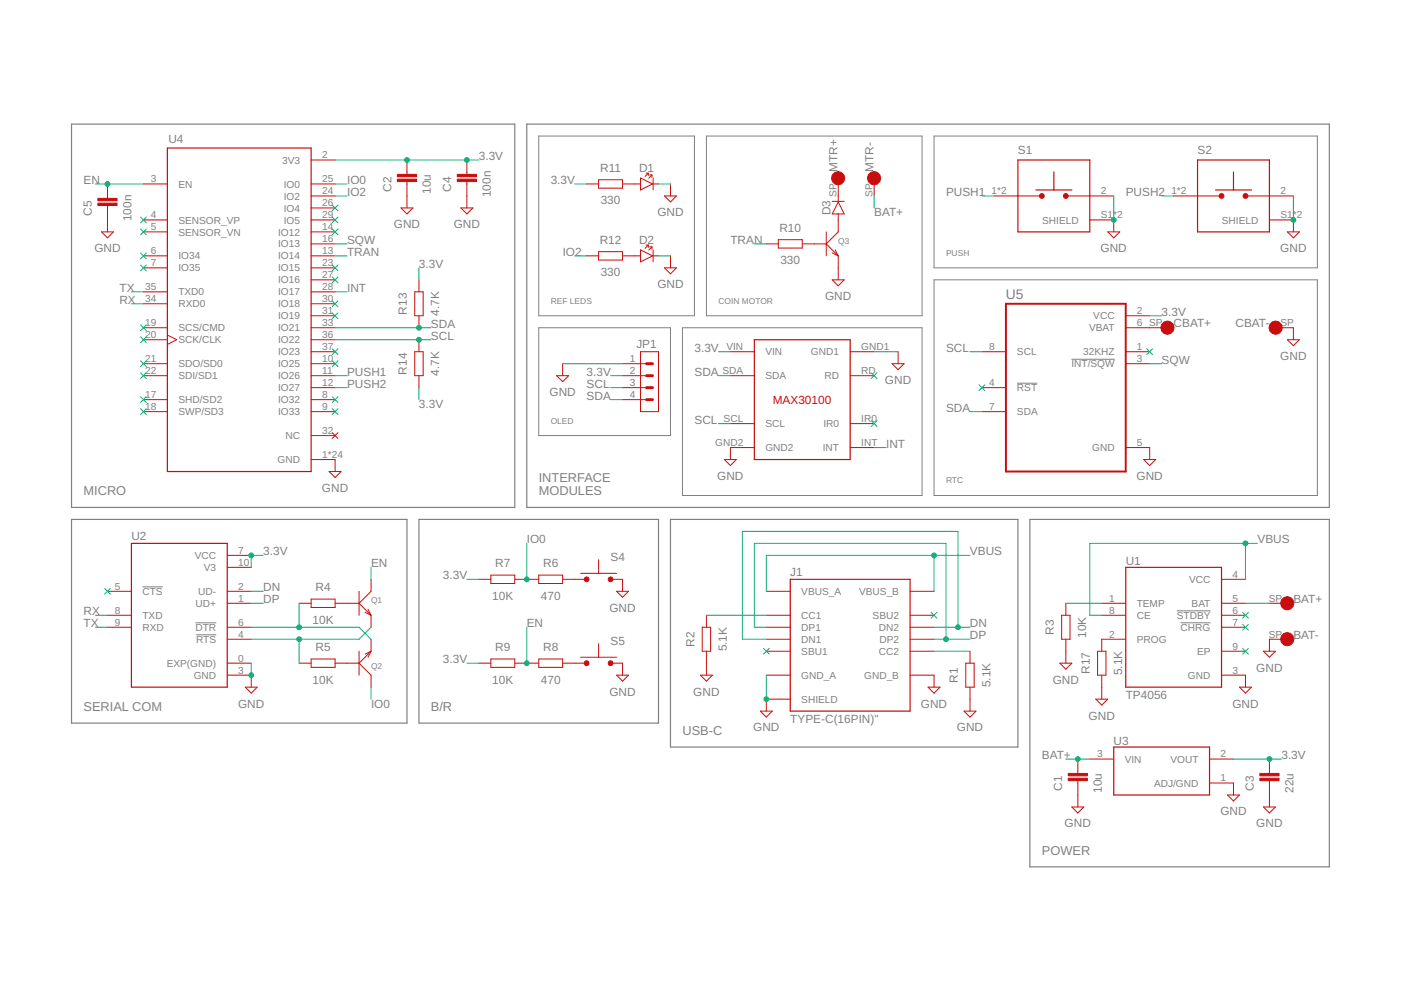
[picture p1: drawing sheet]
<svg xmlns="http://www.w3.org/2000/svg" width="594mm" height="420mm" viewBox="0 0 594 420" stroke-linecap="round" stroke-linejoin="round" font-family="sans-serif">
<path d="M30.3 52.6h188v162.5h-188zM223.4 52.6h340.3v162.5h-340.3zM30.3 220.2h142.3v86.4h-142.3zM177.7 220.2h101.5v86.4h-101.5zM284.3 220.2h147.3v96.5h-147.3zM436.7 220.2h127v147.3h-127z" fill="none" stroke="#808080" stroke-width=".51"/>
<g fill="none" stroke="#808080" stroke-width=".42">
<path d="M228.5 57.7h66v76.2h-66zM299.6 57.7h91.4v76.2h-91.4zM396.1 57.7h162.5v55.9h-162.5zM396.1 118.6h162.5v91.5h-162.5zM228.5 139h55.8v45.7h-55.8zM289.4 139h101.6v71.1h-101.6zM454.3 152.3h18.4M431.2 162.5h8.6M60.4 248.8h8.6M499 259h14.3M82.8 264.1h8.9M83.2 269.1h8.5"/>
<path d="M500.6 264.1h12.7"/>
</g>
<path d="M71 62.8h60.9v137.1h-60.9zM431.6 67.8h30.5v30.5h-30.5zM446.9 72.9v7.6M507.8 67.8h30.5v30.5h-30.5zM523 72.9v7.6M439.3 80.5h15.2M515.4 80.5h15.3M319.9 144h40.6v50.8h-40.6zM55.7 230.4h40.7v60.9h-40.7zM335.1 245.6h50.8v55.9h-50.8zM477.4 240.5h40.6v50.8h-40.6zM472.3 316.7h40.6v20.4h-40.6z" fill="none" stroke="#c90d0c" stroke-width=".51"/>
<g fill="none" stroke="#c90d0c" stroke-width=".42">
<path d="M45.6 78v6.1M60.8 78h10.2M131.9 67.8h10.2M131.9 78h10.2M172.6 67.8v6.1M172.6 77v11.2M198 67.8v6.1M198 77v11.2M248.8 78h5M253.8 76.2h10.2v3.6h-10.2zM264 78h7.6M271.6 75.5l5.1 2.5-5.1 2.5z"/>
<path d="M273.9 73.4h1M274.9 73.4v1M274.9 73.4l-1.3 1.4M275.4 74.2h1M276.4 74.2v1M276.4 74.2l-1.3 1.3M276.7 78h2.5M276.9 75.5v5M284.3 78v5.1M355.4 72.9v12.7M370.7 72.9v10.2M43 98.3h5.1l-2.5 2.6z"/>
<path d="M45.6 87.1v11.2M60.8 93.2h10.2M60.8 98.3h10.2M131.9 93.2h10.2M131.9 98.3h10.2M131.9 83.1h10.2M131.9 88.2h10.2M170 88.2h5.1l-2.5 2.5zM195.4 88.2h5.1l-2.5 2.5zM281.8 83.1h5.1l-2.6 2.5zM350.4 98.3v10.2M352.9 85.4h5.1"/>
<path d="M355.4 90.7v7.6l-5 5.1M355.4 85.6l2.6 5.1h-5.1zM421.5 83.1h20.3M452 83.1h20.3M462.1 93.2h10.2v5.1M469.7 98.3h5.1l-2.5 2.6zM497.7 83.1h20.3M528.1 83.1h20.3M538.3 93.2h10.1v5.1M545.9 98.3h5.1l-2.6 2.6zM60.8 108.5h10.2M60.8 113.6h10.2"/>
<path d="M131.9 108.5h10.2M131.9 113.6h10.2M131.9 103.4h10.2M131.9 118.6h10.2M177.7 118.6v5.1M248.8 108.5h5M253.8 106.7h10.2v3.6h-10.2zM264 108.5h7.6M271.6 105.9l5.1 2.6-5.1 2.5zM273.9 103.9h1M274.9 103.9v1M274.9 103.9l-1.3 1.4"/>
<path d="M275.4 104.7h1M276.4 104.7v1M276.4 104.7l-1.3 1.3M276.7 108.5h2.5M276.9 105.9v5.1M281.8 113.6h5.1l-2.6 2.5zM284.3 108.5v5.1M325 103.4h5M330 101.6h10.2v3.6h-10.2zM340.2 103.4h10.2M350.4 103.4l5 5.1M352.9 118.6h5.1l-2.6 2.6z"/>
<path d="M352.9 107.2l2.5 1.3M354.2 105.9l1.2 2.6M355.4 108.5v10.1M60.8 123.7h10.2M60.8 128.8h10.2M60.8 139h10.2M131.9 123.7h10.2M131.9 128.8h10.2M131.9 133.9h10.2M131.9 139h10.2M175.9 123.7h3.5v10.2h-3.5zM177.7 133.9v5.1"/>
<path d="M477.4 133.9h10.1M477.4 139h20.3M538.3 139h10.1v5M60.8 154.2h10.2M60.8 159.3h10.2M60.8 144h10.2M71 142l3.9 2-3.9 2M131.9 154.2h10.2M131.9 159.3h10.2M131.9 144h10.2M131.9 149.1h10.2M175.9 149.1h3.5v10.2h-3.5z"/>
<path d="M177.7 144v5.1M177.7 159.3v5.1M236.1 159.3h5l-2.5 2.5zM238.6 154.2v5.1M264 154.2h10.2M264 159.3h10.2M271.6 149.1h7.6v25.4h-7.6zM309.7 159.3h10.2M309.7 149.1h10.2M360.5 159.3h10.2M360.5 149.1h10.2M378.3 154.2h5.1l-2.6 2.5z"/>
<path d="M380.8 149.1v5.1M416.4 149.1h10.2M477.4 154.2h10.1M477.4 149.1h10.1M545.9 144h5.1l-2.6 2.6zM60.8 174.5h10.2M60.8 169.4h10.2M131.9 174.5h10.2M131.9 169.4h10.2M131.9 164.4h10.2M264 169.4h10.2M264 164.4h10.2"/>
<path d="M309.7 179.6h10.2M360.5 179.6h10.2M416.4 174.5h10.2M416.4 164.4h10.2M131.9 194.8h10.2v5.1M131.9 184.7h10.2M139.6 199.9h5l-2.5 2.6zM140.9 183.5l2.4 2.4M143.3 183.5l-2.4 2.4M307.2 194.8h5.1l-2.6 2.6zM319.9 189.8h-10.2v5M360.5 189.8h10.2"/>
<path d="M477.4 189.8h10.1v5M485 194.8h5.1l-2.6 2.6zM96.4 235.5h10.1M253.8 237.3v5.8M45.6 250.7h10.1M96.4 250.7h10.1M96.4 255.8h10.1M96.4 240.5h10.1M126.9 255.8h5M131.9 254h10.2v3.6h-10.2zM142.1 255.8h10.2M152.3 250.7v10.2"/>
<path d="M152.3 255.8l5 5.1M154.8 259.6l2.5 1.3M156.1 258.3l1.2 2.6M157.3 245.6v5.1l-5 5.1M203.1 245.6h5M208.1 243.8h10.2v3.6h-10.2zM218.3 245.6h10.2M228.5 243.8h10.1v3.6h-10.1zM238.6 245.6h10.2M246.2 243.1h15.3M258.9 245.6h5.1v5.1M261.5 250.7h5l-2.5 2.5z"/>
<path d="M325 250.7h10.1M385.9 250.7h10.2M452 255.8v5.1M467.2 255.8h10.2M518 255.8h10.1M518 245.6h10.1M538.3 255.8h10.1M45.6 265.9h10.1M45.6 260.9h10.1M96.4 265.9h10.1M96.4 271h10.1M131.9 279.4h10.2v3.6h-10.2z"/>
<path d="M152.3 276.1v10.2M157.3 260.9v5M157.3 271v5.1M157.3 276.1l-5 5.1M157.3 276.1l-1.2 2.5M157.3 276.1l-2.5 1.3M208.1 279.4h10.2v3.6h-10.2zM228.5 279.4h10.1v3.6h-10.1zM246.2 278.6h15.3M253.8 272.9v5.7M297.8 265.9h3.5v10.2h-3.5zM299.6 260.9v5"/>
<path d="M299.6 276.1v10.2M325 265.9h10.1M325 260.9h10.1M325 276.1h10.1M325 271h10.1M385.9 265.9h10.2M385.9 260.9h10.2M385.9 276.1h10.2M385.9 271h10.2M411.3 276.1v5.1M450.2 260.9h3.5v10.1h-3.5zM452 271v10.2"/>
<path d="M465.4 276.1h3.6v10.2h-3.6zM467.2 260.9h10.2M477.4 271h-10.2v5.1M518 265.9h10.1M518 260.9h10.1M518 276.1h10.1M535.7 276.1h5.1l-2.5 2.5zM548.4 271h-10.1v5.1M96.4 286.3h10.1v5M96.4 281.2h10.1M104 291.3h5.1l-2.6 2.6zM126.9 281.2h5"/>
<path d="M142.1 281.2h10.2M152.3 281.2l5 5.1v5M203.1 281.2h5M218.3 281.2h10.2M238.6 281.2h10.2M258.9 281.2h5.1v5.1M261.5 286.3h5l-2.5 2.5zM297 286.3h5.1l-2.5 2.5zM325 286.3h10.1M335.1 296.4h-10.1v5.1M385.9 286.3h10.2v5M393.5 291.3h5.1l-2.5 2.6z"/>
<path d="M409.5 281.2h3.6v10.1h-3.6zM411.3 291.3v10.2M449.4 281.2h5.1l-2.5 2.5zM464.7 296.4h5l-2.5 2.6zM467.2 286.3v10.1M518 286.3h10.1v5M525.6 291.3h5.1l-2.6 2.6zM322.4 301.5h5.1l-2.5 2.5zM408.8 301.5h5.1l-2.6 2.5zM457 321.8v6.1M457 331v11.1M462.1 321.8h10.2"/>
<path d="M512.9 321.8h10.1M512.9 332h10.1v5.1M520.5 337.1h5.1l-2.6 2.5zM538.3 321.8v6.1M538.3 331v11.1M454.5 342.1h5.1l-2.6 2.6zM535.7 342.1h5.1l-2.5 2.6z"/>
</g>
<g fill="#c90d0c" stroke="#c90d0c" stroke-width=".42">
<circle cx="545.8" cy="255.8" r="2.82"/>
<circle cx="441.8" cy="83.1" r="1.01"/>
<circle cx="451.9" cy="83.1" r="1.01"/>
<circle cx="518" cy="83.1" r="1.02"/>
<circle cx="528.1" cy="83.1" r="1.02"/>
<circle cx="248.8" cy="245.6" r="1.02"/>
<circle cx="258.9" cy="245.6" r="1.02"/>
<circle cx="248.8" cy="281.2" r="1.02"/>
<circle cx="258.9" cy="281.2" r="1.02"/>
<circle cx="355.4" cy="75.6" r="2.82"/>
<circle cx="370.6" cy="75.6" r="2.83"/>
<circle cx="545.8" cy="271" r="2.83"/>
<circle cx="495" cy="138.9" r="2.82"/>
<circle cx="540.9" cy="138.9" r="2.82"/>
</g>
<g fill="#c90d0c" stroke="#c90d0c" stroke-width=".42">
<path d="M453 329.9h8.1v1.1h-8.1z"/>
<path d="M453 327.9h8.1v1h-8.1z"/>
<path d="M534.2 329.9h8.2v1.1h-8.2z"/>
<path d="M534.2 327.9h8.2v1h-8.2z"/>
<path d="M168.5 76h8.1v1h-8.1z"/>
<path d="M168.5 73.9h8.1v1.1h-8.1z"/>
<path d="M193.9 76h8.1v1h-8.1z"/>
<path d="M193.9 73.9h8.1v1.1h-8.1z"/>
<path d="M41.5 86.1h8.1v1h-8.1z"/>
<path d="M41.5 84.1h8.1v1h-8.1z"/>
</g>
<path d="M426.6 128.8h50.8v71.1h-50.8z" fill="none" stroke="#c90d0c" stroke-width=".83"/>
<path d="M274.2 154.2h2.5M274.2 159.3h2.5M274.2 164.4h2.5M274.2 169.4h2.5" fill="none" stroke="#c90d0c" stroke-width="1.2"/>
<g fill="none" stroke="#0dab76" stroke-width=".42">
<path d="M40.5 78h20.3M142.1 78h5.1M142.1 67.8h61M243.7 78h5.1M279.2 78h5.1M59.6 97.1l2.4 2.4M59.6 92l2.4 2.5M62 97.1l-2.4 2.4M62 92l-2.4 2.5M140.9 87l2.4 2.4M140.9 97.1l2.4 2.4M140.9 92l2.4 2.5"/>
<path d="M142.1 83.1h5.1M143.3 87l-2.4 2.4M143.3 92l-2.4 2.5M143.3 97.1l-2.4 2.4M370.7 83.1v5.1M416.4 83.1h5.1M472.3 83.1v10.1M492.6 83.1h5.1M548.4 83.1v10.1M59.6 107.3l2.4 2.4M59.6 112.4l2.4 2.4M62 107.3l-2.4 2.4"/>
<path d="M62 112.4l-2.4 2.4M140.9 112.4l2.4 2.4M140.9 117.4l2.4 2.5M142.1 108.5h5.1M142.1 103.4h5.1M143.3 112.4l-2.4 2.4M143.3 117.4l-2.4 2.5M177.7 113.6v5M243.7 108.5h5.1M279.2 108.5h5.1M319.9 103.4h5.1M55.7 123.7h5.1"/>
<path d="M55.7 128.8h5.1M59.6 137.7l2.4 2.5M62 137.7l-2.4 2.5M140.9 132.7l2.4 2.4M140.9 127.6l2.4 2.4M142.1 123.7h5.1M142.1 139h40.6M143.3 132.7l-2.4 2.4M143.3 127.6l-2.4 2.4M487.5 133.9h5.1M59.6 142.8l2.4 2.5M59.6 153l2.4 2.4"/>
<path d="M59.6 158.1l2.4 2.4M62 142.8l-2.4 2.5M62 153l-2.4 2.4M62 158.1l-2.4 2.4M140.9 147.9l2.4 2.4M140.9 153l2.4 2.4M142.1 159.3h5.1M142.1 144h40.6M143.3 147.9l-2.4 2.4M143.3 153l-2.4 2.4M238.6 154.2h25.4M258.9 159.3h5.1"/>
<path d="M304.6 149.1h5.1M304.6 159.3h5.1M369.4 158.1l2.5 2.4M370.7 149.1h10.1M371.9 158.1l-2.5 2.4M411.3 149.1h5.1M486.3 147.9l2.4 2.4M487.5 154.2h5.1M488.7 147.9l-2.4 2.4M59.6 168.2l2.4 2.4M59.6 173.3l2.4 2.4M62 168.2l-2.4 2.4"/>
<path d="M62 173.3l-2.4 2.4M140.9 168.2l2.4 2.4M140.9 173.3l2.4 2.4M142.1 164.4h5.1M143.3 168.2l-2.4 2.4M143.3 173.3l-2.4 2.4M177.7 164.4v5M258.9 164.4h5.1M258.9 169.4h5.1M304.6 179.6h5.1M369.4 178.4l2.5 2.4M371.9 178.4l-2.5 2.4"/>
<path d="M411.3 174.5h5.1M415.2 163.1l2.4 2.5M417.6 163.1l-2.4 2.5M370.7 189.8h5.1M111.6 235.5h-5.1v5M223.4 230.4v15.2M396.1 235.5v15.2M411.3 235.5h-86.3v15.2M528.1 230.4v15.2M533.2 230.4h-71.1v30.5h5.1M44.4 249.5l2.4 2.4M46.8 249.5l-2.4 2.4"/>
<path d="M106.5 255.8h5.1M106.5 250.7h5.1M126.9 255.8v10.1M157.3 240.5v5.1M198 245.6h5.1M394.8 259.7l2.5 2.4M397.3 259.7l-2.5 2.4M452 255.8h15.2M526.9 259.7l2.5 2.4M528.1 255.8h10.2M529.4 259.7l-2.5 2.4M40.5 260.9h5.1"/>
<path d="M40.5 265.9h5.1M106.5 265.9h45.8l5 5.1M126.9 271v10.2M157.3 265.9l-5 5.1h-45.8M223.4 265.9v15.3M299.6 260.9h25.4M323.7 274.9l2.5 2.4M325 265.9h-5.1v-35.5h81.3v40.6M326.2 274.9l-2.5 2.4M396.1 265.9h15.2M396.1 271h15.2M396.1 276.1h15.2"/>
<path d="M406.2 265.9v-40.6h-91.4v45.7h10.2M526.9 274.9l2.5 2.4M526.9 264.7l2.5 2.5M529.4 274.9l-2.5 2.4M529.4 264.7l-2.5 2.5M106.5 281.2v5.1M157.3 291.3v5.1M198 281.2h5.1M325 286.3v10.1M452 321.8h10.1M523 321.8h20.4"/>
</g>
<g fill="#0dab76" stroke="#0dab76" stroke-width=".42">
<circle cx="396.1" cy="235.5" r="1.02"/>
<circle cx="528.1" cy="230.4" r="1.02"/>
<circle cx="401.2" cy="271" r="1.02"/>
<circle cx="406.2" cy="265.9" r="1.02"/>
<circle cx="325" cy="296.4" r="1.02"/>
<circle cx="472.3" cy="93.2" r="1.02"/>
<circle cx="548.4" cy="93.2" r="1.02"/>
<circle cx="106.5" cy="286.3" r="1.02"/>
<circle cx="457" cy="321.8" r="1.02"/>
<circle cx="538.3" cy="321.8" r="1.02"/>
<circle cx="172.6" cy="67.8" r="1.02"/>
<circle cx="198" cy="67.8" r="1.02"/>
<circle cx="106.5" cy="235.5" r="1.02"/>
<circle cx="223.4" cy="245.6" r="1.02"/>
<circle cx="45.6" cy="78" r="1.02"/>
<circle cx="223.4" cy="281.2" r="1.02"/>
<circle cx="177.7" cy="144" r="1.02"/>
<circle cx="177.7" cy="139" r="1.02"/>
<circle cx="126.9" cy="271" r="1.02"/>
<circle cx="126.9" cy="265.9" r="1.02"/>
</g>
<text font-size="5.9" fill="#808080" x="426.5" y="126.8">U5</text>
<g font-size="5.4" fill="#808080">
<text x="228.4" y="204.3">INTERFACE</text>
<text x="35.4" y="210.1">MICRO</text>
<text x="228.4" y="210.1">MODULES</text>
<text x="35.4" y="301.5">SERIAL COM</text>
<text x="182.7" y="301.5">B/R</text>
<text x="289.4" y="311.7">USB-C</text>
<text x="441.8" y="362.4">POWER</text>
</g>
<g font-size="5" fill="#808080">
<text x="71.4" y="60.5">U4</text>
<text x="431.6" y="65.3">S1</text>
<text x="507.8" y="65.3">S2</text>
<text x="203" y="67.8">3.3V</text>
<text x="254.5" y="72.9">R11</text>
<text x="271" y="72.9">D1</text>
<text x="355.2" y="72.9" transform="rotate(-90 355.2 72.9)">MTR+</text>
<text x="370.4" y="72.9" transform="rotate(-90 370.4 72.9)">MTR-</text>
<text x="35.4" y="78">EN</text>
<text x="147.2" y="78">IO0</text>
<text x="147.2" y="83.1">IO2</text>
<text x="166" y="81.2" transform="rotate(-90 166 81.2)">C2</text>
<text x="182.7" y="82.2" transform="rotate(-90 182.7 82.2)">10u</text>
<text x="191.4" y="81.2" transform="rotate(-90 191.4 81.2)">C4</text>
<text x="208.1" y="83.6" transform="rotate(-90 208.1 83.6)">100n</text>
<text x="233.5" y="78">3.3V</text>
<text x="401.1" y="83.1">PUSH1</text>
<text x="477.3" y="83.1">PUSH2</text>
<text x="254.7" y="86.6">330</text>
<text x="39" y="91.4" transform="rotate(-90 39 91.4)">C5</text>
<text x="55.7" y="93.8" transform="rotate(-90 55.7 93.8)">100n</text>
<text x="278.8" y="91.7">GND</text>
<text x="352.1" y="91.4" transform="rotate(-90 352.1 91.4)">D3</text>
<text x="370.7" y="91.7">BAT+</text>
<text x="167" y="96.8">GND</text>
<text x="192.4" y="96.8">GND</text>
<text x="330.5" y="98.3">R10</text>
<text x="40" y="107">GND</text>
<text x="147.2" y="103.4">SQW</text>
<text x="254.3" y="103.4">R12</text>
<text x="271" y="103.4">D2</text>
<text x="309.7" y="103.4">TRAN</text>
<text x="466.7" y="107">GND</text>
<text x="542.9" y="107">GND</text>
<text x="147.2" y="108.5">TRAN</text>
<text x="177.6" y="113.6">3.3V</text>
<text x="238.6" y="108.5">IO2</text>
<text x="330.9" y="112">330</text>
<text x="254.7" y="117.1">330</text>
<text x="50.7" y="123.7">TX</text>
<text x="147.2" y="123.7">INT</text>
<text x="278.8" y="122.2">GND</text>
<text x="50.7" y="128.8">RX</text>
<text x="349.9" y="127.3">GND</text>
<text x="172.6" y="133.4" transform="rotate(-90 172.6 133.4)">R13</text>
<text x="186.3" y="134" transform="rotate(-90 186.3 134)">4.7K</text>
<text x="492.6" y="133.9">3.3V</text>
<text x="182.7" y="139">SDA</text>
<text x="497.7" y="138.7">CBAT+</text>
<text x="523.9" y="138.7">CBAT-</text>
<text x="182.7" y="144">SCL</text>
<text x="269.8" y="147.6">JP1</text>
<text x="294.5" y="149.1">3.3V</text>
<text x="401.1" y="149.1">SCL</text>
<text x="492.6" y="154.2">SQW</text>
<text x="542.9" y="152.7">GND</text>
<text x="147.2" y="159.3">PUSH1</text>
<text x="172.6" y="158.8" transform="rotate(-90 172.6 158.8)">R14</text>
<text x="186.3" y="159.4" transform="rotate(-90 186.3 159.4)">4.7K</text>
<text x="248.8" y="159.3">3.3V</text>
<text x="294.5" y="159.3">SDA</text>
<text x="147.2" y="164.4">PUSH2</text>
<text x="233" y="167.9">GND</text>
<text x="248.8" y="164.4">SCL</text>
<text x="375.3" y="162.8">GND</text>
<text x="177.6" y="173">3.3V</text>
<text x="248.8" y="169.4">SDA</text>
<text x="294.5" y="179.6">SCL</text>
<text x="401.1" y="174.5">SDA</text>
<text x="375.8" y="189.8">INT</text>
<text x="304.1" y="203.5">GND</text>
<text x="481.9" y="203.5">GND</text>
<text x="136.5" y="208.5">GND</text>
<text x="55.7" y="228.9">U2</text>
<text x="223.4" y="230.4">I</text>
<text x="224.8" y="230.4">O0</text>
<text x="533.2" y="230.4">VBUS</text>
<text x="111.6" y="235.5">3.3V</text>
<text x="258.9" y="238">S4</text>
<text x="411.3" y="235.5">VBUS</text>
<text x="477.3" y="239.5">U1</text>
<text x="157.3" y="240.5">EN</text>
<text x="187.8" y="245.6">3.3V</text>
<text x="210" y="240.5">R7</text>
<text x="230.3" y="240.5">R6</text>
<text x="335.1" y="244.1">J1</text>
<text x="111.6" y="250.7">DN</text>
<text x="133.8" y="250.7">R4</text>
<text x="111.6" y="255.8">DP</text>
<text x="208.7" y="254.3">10K</text>
<text x="229.3" y="254.3">470</text>
<text x="548.5" y="255.5">BAT+</text>
<text x="35.4" y="260.9">RX</text>
<text x="258.4" y="259.3">GND</text>
<text x="35.4" y="265.9">TX</text>
<text x="132.5" y="264.4">10K</text>
<text x="223.4" y="265.9">EN</text>
<text x="411.3" y="265.9">DN</text>
<text x="446.9" y="269.1" transform="rotate(-90 446.9 269.1)">R3</text>
<text x="258.9" y="273.6">S5</text>
<text x="294.5" y="274.2" transform="rotate(-90 294.5 274.2)">R2</text>
<text x="411.3" y="271">DP</text>
<text x="460.6" y="270.4" transform="rotate(-90 460.6 270.4)">10K</text>
<text x="548.5" y="270.8">BAT-</text>
<text x="133.8" y="276.1">R5</text>
<text x="187.8" y="281.2">3.3V</text>
<text x="210" y="276.1">R9</text>
<text x="230.3" y="276.1">R8</text>
<text x="308.2" y="276.2" transform="rotate(-90 308.2 276.2)">5.1K</text>
<text x="462.1" y="285.8" transform="rotate(-90 462.1 285.8)">R17</text>
<text x="475.8" y="286.3" transform="rotate(-90 475.8 286.3)">5.1K</text>
<text x="532.7" y="284.7">GND</text>
<text x="132.5" y="289.8">10K</text>
<text x="208.7" y="289.8">10K</text>
<text x="229.3" y="289.8">470</text>
<text x="406.2" y="289.5" transform="rotate(-90 406.2 289.5)">R1</text>
<text x="419.9" y="291.4" transform="rotate(-90 419.9 291.4)">5.1K</text>
<text x="446.4" y="289.8">GND</text>
<text x="101" y="300">GND</text>
<text x="157.3" y="300">IO0</text>
<text x="258.4" y="294.9">GND</text>
<text x="294" y="294.9">GND</text>
<text x="390.5" y="300">GND</text>
<text x="477.3" y="296.4">TP4056</text>
<text x="522.6" y="300">GND</text>
<text x="461.6" y="305.1">GND</text>
<text x="319.4" y="310.1">GND</text>
<text x="335.1" y="306.6">TYPE-C(16PIN)&quot;</text>
<text x="405.7" y="310.1">GND</text>
<text x="472.2" y="315.7">U3</text>
<text x="441.8" y="321.8">BAT+</text>
<text x="543.4" y="321.8">3.3V</text>
<text x="450.4" y="335.2" transform="rotate(-90 450.4 335.2)">C1</text>
<text x="531.7" y="335.2" transform="rotate(-90 531.7 335.2)">C3</text>
<text x="467.2" y="336.2" transform="rotate(-90 467.2 336.2)">10u</text>
<text x="548.5" y="336.2" transform="rotate(-90 548.5 336.2)">22u</text>
<text x="517.5" y="345.7">GND</text>
<text x="451.5" y="350.8">GND</text>
<text x="532.7" y="350.8">GND</text>
</g>
<text font-size="5" fill="#c90d0c" x="327.7" y="171.3">MAX30100</text>
<g font-size="4.3" fill="#808080">
<text x="119.6" y="69.4">3V3</text>
<text x="136.6" y="67.1">2</text>
<text x="63.9" y="77.3">3</text>
<text x="136.6" y="77.3">25</text>
<text x="75.6" y="79.5">EN</text>
<text x="120.3" y="79.5">IO0</text>
<text x="136.6" y="82.4">24</text>
<text x="354.7" y="83.3" transform="rotate(-90 354.7 83.3)">SP</text>
<text x="370" y="83.3" transform="rotate(-90 370 83.3)">SP</text>
<text x="420.5" y="82.4">1*2</text>
<text x="466.8" y="82.4">2</text>
<text x="496.7" y="82.4">1*2</text>
<text x="543" y="82.4">2</text>
<text x="120.3" y="84.6">IO2</text>
<text x="120.3" y="89.7">IO4</text>
<text x="136.6" y="87.5">26</text>
<text x="63.9" y="92.5">4</text>
<text x="75.6" y="94.8">SENSOR_VP</text>
<text x="120.3" y="94.8">IO5</text>
<text x="136.6" y="92.5">29</text>
<text x="441.9" y="94.8">SHIELD</text>
<text x="466.8" y="92.5">S1*2</text>
<text x="518.1" y="94.8">SHIELD</text>
<text x="543" y="92.5">S1*2</text>
<text x="63.9" y="97.6">5</text>
<text x="75.6" y="99.8">SENSOR_VN</text>
<text x="117.9" y="99.8">IO12</text>
<text x="136.6" y="97.6">14</text>
<text x="63.9" y="107.8">6</text>
<text x="117.9" y="104.9">IO13</text>
<text x="136.6" y="107.8">13</text>
<text x="136.6" y="102.7">16</text>
<text x="63.9" y="112.9">7</text>
<text x="75.6" y="110">IO34</text>
<text x="117.9" y="110">IO14</text>
<text x="136.6" y="112.9">23</text>
<text x="75.6" y="115.1">IO35</text>
<text x="117.9" y="115.1">IO15</text>
<text x="136.6" y="117.9">27</text>
<text x="61.5" y="123">35</text>
<text x="75.6" y="125.2">TXD0</text>
<text x="117.9" y="120.2">IO16</text>
<text x="117.9" y="125.2">IO17</text>
<text x="136.6" y="123">28</text>
<text x="61.5" y="128.1">34</text>
<text x="75.6" y="130.3">RXD0</text>
<text x="117.9" y="130.3">IO18</text>
<text x="136.6" y="128.1">30</text>
<text x="117.9" y="135.4">IO19</text>
<text x="136.6" y="133.2">31</text>
<text x="463.6" y="135.4">VCC</text>
<text x="482" y="133.2">2</text>
<text x="61.5" y="138.2">19</text>
<text x="61.5" y="143.3">20</text>
<text x="75.6" y="140.5">SCS/CMD</text>
<text x="117.9" y="140.5">IO21</text>
<text x="136.6" y="138.2">33</text>
<text x="136.6" y="143.3">36</text>
<text x="461.8" y="140.5">VBAT</text>
<text x="482" y="138.2">6 SP</text>
<text x="543" y="138.2">SP</text>
<text x="75.6" y="145.6">SCK/CLK</text>
<text x="117.9" y="145.6">IO22</text>
<text x="136.6" y="148.4">37</text>
<text x="308" y="148.4">VIN</text>
<text x="365.2" y="148.4">GND1</text>
<text x="419.5" y="148.4">8</text>
<text x="482" y="148.4">1</text>
<text x="61.5" y="153.5">21</text>
<text x="75.6" y="155.7">SDO/SD0</text>
<text x="117.9" y="155.7">IO25</text>
<text x="117.9" y="150.6">IO23</text>
<text x="136.6" y="153.5">10</text>
<text x="267.1" y="153.5">1</text>
<text x="324.5" y="150.6">VIN</text>
<text x="343.9" y="150.6">GND1</text>
<text x="431.2" y="150.6">SCL</text>
<text x="454.3" y="155.7">INT/SQW</text>
<text x="459.3" y="150.6">32KHZ</text>
<text x="482" y="153.5">3</text>
<text x="61.5" y="158.6">22</text>
<text x="75.6" y="160.8">SDI/SD1</text>
<text x="117.9" y="160.8">IO26</text>
<text x="136.6" y="158.6">11</text>
<text x="267.1" y="158.6">2</text>
<text x="306.4" y="158.6">SDA</text>
<text x="324.5" y="160.8">SDA</text>
<text x="349.6" y="160.8">RD</text>
<text x="365.2" y="158.6">RD</text>
<text x="117.9" y="165.9">IO27</text>
<text x="136.6" y="163.6">12</text>
<text x="267.1" y="163.6">3</text>
<text x="419.5" y="163.6">4</text>
<text x="431.2" y="165.9">RST</text>
<text x="61.5" y="168.7">17</text>
<text x="61.5" y="173.8">18</text>
<text x="75.6" y="171">SHD/SD2</text>
<text x="117.9" y="171">IO32</text>
<text x="136.6" y="173.8">9</text>
<text x="136.6" y="168.7">8</text>
<text x="267.1" y="168.7">4</text>
<text x="419.5" y="173.8">7</text>
<text x="75.6" y="176">SWP/SD3</text>
<text x="117.9" y="176">IO33</text>
<text x="306.8" y="178.9">SCL</text>
<text x="365.2" y="178.9">IR0</text>
<text x="431.2" y="176">SDA</text>
<text x="136.6" y="184">32</text>
<text x="324.5" y="181.1">SCL</text>
<text x="349.1" y="181.1">IR0</text>
<text x="121" y="186.2">NC</text>
<text x="303.2" y="189">GND2</text>
<text x="324.5" y="191.3">GND2</text>
<text x="348.9" y="191.3">INT</text>
<text x="365.2" y="189">INT</text>
<text x="463.1" y="191.3">GND</text>
<text x="482" y="189">5</text>
<text x="117.7" y="196.4">GND</text>
<text x="136.6" y="194.1">1*24</text>
<text x="82.6" y="237">VCC</text>
<text x="101" y="234.8">7</text>
<text x="101" y="239.8">10</text>
<text x="86.4" y="242.1">V3</text>
<text x="522.7" y="244.9">4</text>
<text x="48.7" y="250">5</text>
<text x="101" y="250">2</text>
<text x="504.2" y="247.1">VCC</text>
<text x="60.4" y="252.2">CTS</text>
<text x="83" y="257.3">UD+</text>
<text x="84" y="252.2">UD-</text>
<text x="101" y="255.1">1</text>
<text x="339.8" y="252.2">VBUS_A</text>
<text x="364.3" y="252.2">VBUS_B</text>
<text x="470.3" y="255.1">1</text>
<text x="482" y="257.3">TEMP</text>
<text x="505.3" y="257.3">BAT</text>
<text x="522.7" y="255.1">5</text>
<text x="538.1" y="255.1">SP</text>
<text x="48.7" y="260.2">8</text>
<text x="60.4" y="262.4">TXD</text>
<text x="339.8" y="262.4">CC1</text>
<text x="370" y="262.4">SBU2</text>
<text x="470.3" y="260.2">8</text>
<text x="482" y="262.4">CE</text>
<text x="499" y="262.4">STDBY</text>
<text x="522.7" y="260.2">6</text>
<text x="48.7" y="265.2">9</text>
<text x="60.4" y="267.5">RXD</text>
<text x="82.9" y="267.5">DTR</text>
<text x="101" y="265.2">6</text>
<text x="339.8" y="267.5">DP1</text>
<text x="372.6" y="267.5">DN2</text>
<text x="500.6" y="267.5">CHRG</text>
<text x="522.7" y="265.2">7</text>
<text x="83.2" y="272.5">RTS</text>
<text x="101" y="270.3">4</text>
<text x="339.8" y="272.5">DN1</text>
<text x="372.9" y="272.5">DP2</text>
<text x="470.3" y="270.3">2</text>
<text x="482" y="272.5">PROG</text>
<text x="522.7" y="275.4">9</text>
<text x="538.1" y="270.3">SP</text>
<text x="101" y="280.5">0</text>
<text x="339.8" y="277.6">SBU1</text>
<text x="372.6" y="277.6">CC2</text>
<text x="507.6" y="277.6">EP</text>
<text x="70.7" y="282.7">EXP(GND)</text>
<text x="82.1" y="287.8">GND</text>
<text x="101" y="285.5">3</text>
<text x="339.8" y="287.8">GND_A</text>
<text x="366.4" y="287.8">GND_B</text>
<text x="503.7" y="287.8">GND</text>
<text x="522.7" y="285.5">3</text>
<text x="339.8" y="297.9">SHIELD</text>
<text x="465.2" y="321.1">3</text>
<text x="476.9" y="323.3">VIN</text>
<text x="496.3" y="323.3">VOUT</text>
<text x="517.6" y="321.1">2</text>
<text x="489.3" y="333.5">ADJ/GND</text>
<text x="517.6" y="331.3">1</text>
</g>
<g font-size="3.6" fill="#808080">
<text x="355.4" y="103.4">Q3</text>
<text x="401.1" y="108.5">PUSH</text>
<text x="233.5" y="128.8">REF LEDS</text>
<text x="304.6" y="128.8">COIN MOTOR</text>
<text x="233.5" y="179.6">OLED</text>
<text x="401.1" y="205">RTC</text>
<text x="157.3" y="255.8">Q1</text>
<text x="157.3" y="283.7">Q2</text>
</g>
</svg>
